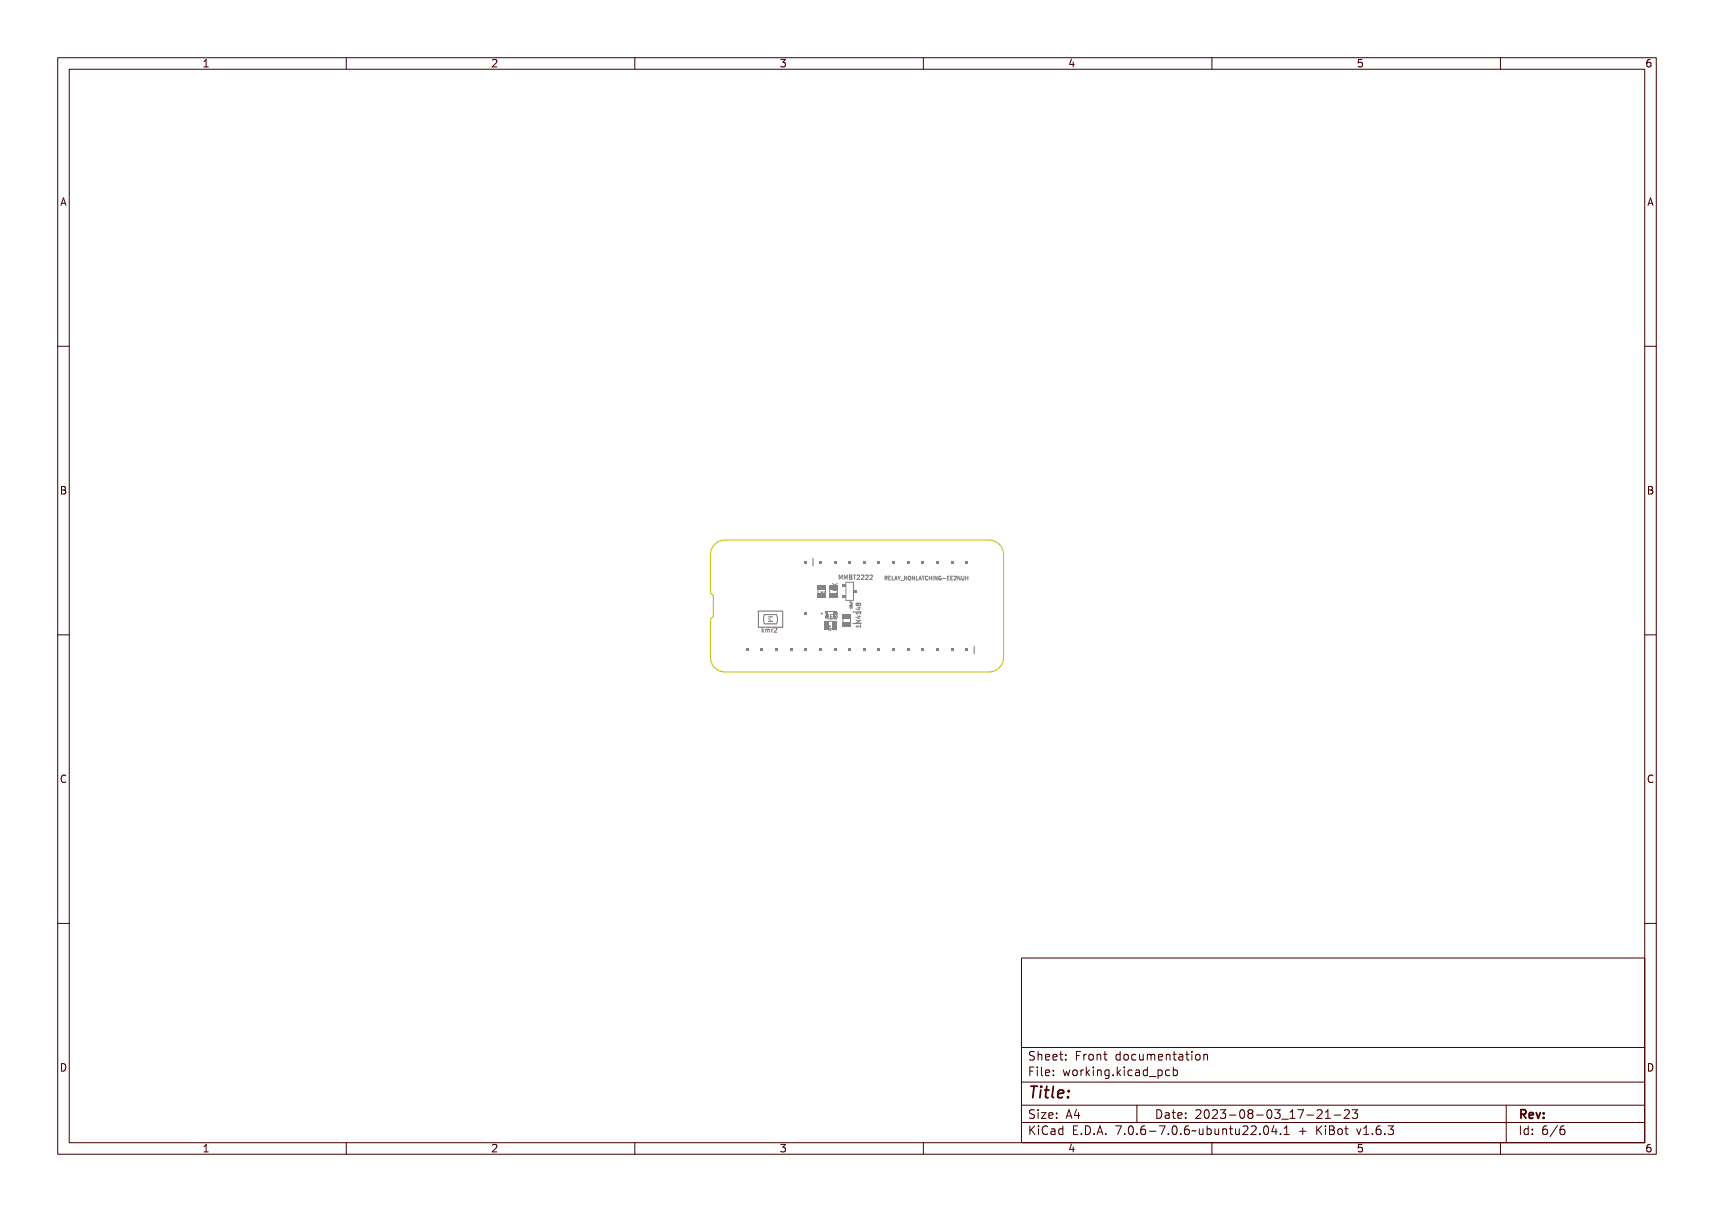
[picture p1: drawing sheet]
<svg xmlns="http://www.w3.org/2000/svg" width="297mm" height="210mm" viewBox="0 0 297 210" stroke-linecap="round" stroke-linejoin="round" font-family="sans-serif">
<g fill="none" stroke="#848484" stroke-width=".17">
<path d="M145.2 99.7h.2l.1 .4 .1-.4h.2v.7h-.1v-.6l-.1 .4-.3-.4v.6h-.1zM145.9 99.7h.1l.1 .4 .2-.4h.1v.7h-.1v-.6l-.1 .4-.2-.4v.6h-.1zM146.5 99.7h.3a.18 .18 0 0 1 .2 .1 .18 .18 0 0 1-.1 .2 .21 .21 0 0 1 .1 .3 .21 .21 0 0 1-.2 .1h-.3zM146.6 99.8h.3v.2h-.3zM147.1 99.7h.6l-.3 .1v.6h-.1v-.6zM147.8 99.7a.29 .29 0 0 1 .4 .2 .29 .29 0 0 1-.2 .3l-.1 .2h.3h-.4l.3-.5-.1-.1h-.2zM148.4 99.7h.1a.29 .29 0 0 1 .3 .2 .29 .29 0 0 1-.2 .3l-.1 .2h.4h-.5l.3-.5v-.1h-.3zM149 99.7h.1a.29 .29 0 0 1 .4 .2 .29 .29 0 0 1-.3 .3l-.1 .2h.4h-.5l.4-.5-.1-.1h-.3zM149.6 99.7h.1a.29 .29 0 0 1 .4 .2 .29 .29 0 0 1-.3 .3l-.1 .2h.4h-.5l.4-.5-.1-.1h-.3zM150.7 99.7l.3-.1 .2 .3-.5 .5h.5M153.1 99.9h.2a.17 .17 0 0 1 .2 .1 .17 .17 0 0 1-.1 .2l.2 .3-.3-.2-.2 .2zM153.2 100h.2v.2h-.2z"/>
<path d="M153.7 99.9h.4l-.3 .1v.2h.3h-.3v.3h.3h-.4zM154.2 99.9l.1 .6h.3h-.4zM154.9 99.9h.1l.2 .6-.2-.1h-.2l-.1 .1zM154.9 100l.1 .3h-.2zM155.2 99.9l.2 .3 .3-.3-.2 .3v.3zM156.3 99.9h.1l.2 .5 .1-.5v.6h-.1l-.2-.5-.1 .5zM156.9 100v-.1a.29 .29 0 0 1 .3 .3 .29 .29 0 0 1-.3 .3zM157 100a.26 .26 0 0 1 .1 .2 .26 .26 0 0 1-.1 .3zM157.3 99.9h.1l.3 .5v-.5v.6h-.1l-.2-.5-.1 .5zM157.9 99.9l.1 .6h.3h-.4zM158.5 99.9h.1l.2 .6-.1-.1h-.2l-.2 .1zM158.6 100l.1 .3h-.2z"/>
<path d="M158.9 99.9h.4l-.2 .1v.5v-.5zM159.5 100l.2-.1 .1 .1a.22 .22 0 0 0-.3 .2 .22 .22 0 0 0 .3 .2v.1a.32 .32 0 0 1-.4-.1 .32 .32 0 0 1 .1-.4zM160 99.9v.3h.3l.1-.3v.6l-.1-.3h-.3v.3zM160.5 99.9h.4l-.2 .1v.5h.2h-.4h.1v-.5zM161 99.9h.1l.2 .5 .1-.5v.6h-.1l-.2-.5-.1 .5zM161.6 100l.2-.1 .1 .1a.23 .23 0 0 0-.3 .2 .23 .23 0 0 0 .2 .2v-.2h.1v.3a.31 .31 0 0 1-.4-.1 .31 .31 0 0 1 .1-.4zM162.6 99.9h.4l-.3 .1v.2h.3h-.3v.3h.3h-.4zM163.1 99.9h.4l-.3 .1v.2h.3h-.3v.3h.3h-.4zM163.6 99.9h.1a.24 .24 0 0 1 .3 .2 .24 .24 0 0 1-.2 .3l-.1 .1h.3h-.4l.3-.4zM164.1 99.9h.1l.3 .5v-.5v.6h-.1l-.2-.5-.1 .5zM164.7 99.9l.1 .5h.2v-.5l.1 .4a.21 .21 0 0 1-.2 .2 .21 .21 0 0 1-.2-.2zM165.2 99.9l.1 .3h.2l.1-.3v.6l-.1-.3h-.2l-.1 .3z"/>
<path d="M166.3 99.8v.7l-.3-.7v.7M166.7 99.8v.6l.1 .1 .2-.1v-.6M167.3 99.8v.7M167.7 99.8v.7M132.4 108.8h.1v.5l.4-.3-.3 .2 .3 .4-.3-.3-.2 .3zM133 109h.4l.1 .6-.2-.5v.5l-.2-.5-.1 .5zM133.7 109l.1 .1 .3-.1v.1h-.2l-.1 .5h-.1zM134.2 108.9l.1-.1a.29 .29 0 0 1 .4 .2 .29 .29 0 0 1-.3 .4l-.1 .1 .4 .1h-.5l.4-.6-.1-.1-.3 .1zM142.3 106.3l.2-.1v.2zM142.3 106.3h.1zM142.4 106.3v.1M142.5 106.2l-.2 .1 .2 .1"/>
<path d="M143 106.5h.2a.21 .21 0 0 1 .2 .2 .21 .21 0 0 1-.1 .2l.2 .4-.3-.3h-.1v.3h-.1zM143.1 106.6h.1a.14 .14 0 0 1 .1 .2 .14 .14 0 0 1-.1 .1h-.1zM143.6 106.5h.5l-.4 .1v.3h.4h-.4v.3l.4 .1h-.5zM144.2 106.5a.39 .39 0 0 1 .5 .4 .39 .39 0 0 1-.5 .4zM144.3 102.8h.7l.1-.1v.4l-.1-.2h-.6l.1 .2h-.1zM144.3 101.4l.3 .3 .5-.3v.1l-.4 .2 .4 .1v.1h-.8v-.1h.4zM144.3 106.6a.3 .3 0 0 1 .3 .3 .3 .3 0 0 1-.3 .3zM144.4 102.1h.5l.2 .1a.37 .37 0 0 1-.4 .3 .37 .37 0 0 1-.4-.3zM144.4 102.2a.34 .34 0 0 1 .6 .2 .34 .34 0 0 1-.6-.2zM144.9 106.3l.2 .1h-.1zM145.1 106.2h.1M145.1 106.2v.1"/>
<path d="M145.1 106.3h.1M146.1 107.2v.7M146.6 100.1h.2a.14 .14 0 0 1 .1 .1 .14 .14 0 0 1-.1 .2h-.2zM147.3 105.3l.4-.1v.2l-.4 .1zM147.3 104.4l.1 .1 .1-.1v.1l.2 .1h-.4zM147.4 105l.2 .1zM147.4 107.2v.7M147.4 104.7h.3v.1l-.3 .1 .2-.1zM148.4 108.5h.7l.1-.2v.5l-.1-.2h-.6v.2h-.1zM148.4 107.7h.8v.2l-.7 .2h.7v.1h-.8v-.1l.6-.3h-.6zM148.4 107.2l.6-.1 .2 .2h-.2v.3h-.1l-.5-.3zM148.4 106.6h.7l.1-.1v.4l-.1-.2h-.6v.2h-.1z"/>
<path d="M148.4 105.9l.6-.1 .2 .2h-.2v.4h-.1l-.5-.3zM148.4 105.3h.2l.2 .1a.22 .22 0 0 1 .3-.1 .22 .22 0 0 1 0 .3 .22 .22 0 0 1-.3 0 .21 .21 0 0 1-.4 0 .21 .21 0 0 1 0-.3zM148.5 107.3h.4v.2zM148.5 106h.4v.3zM148.7 104.8l-.1 .1M148.7 104.7l-.3-.2v.4M148.7 104.7l.1-.2h.3v.4M148.7 104.7v.1M148.7 104.8v.1M155.7 100.7h.5zM162.1 100.3h.3zM167.3 100.2h.4"/>
<circle cx="144.7" cy="102.3" r=".07"/>
<circle cx="147.5" cy="105.1" r=".17"/>
<circle cx="147.5" cy="105.1" r=".03"/>
<circle cx="148.6" cy="105.5" r=".13"/>
<circle cx="148.9" cy="105.5" r=".15"/>
</g>
<g fill="#848484">
<path d="M146 107.9h1.4v.7h-1.4z" fill-rule="evenodd"/>
<path d="M146 106.4h1.4v.8h-1.4z" fill-rule="evenodd"/>
</g>
<path d="M168.8 112v1.3" fill="none" stroke="#848484" stroke-width=".2"/>
<g fill="#848484">
<path d="M167.3 112.4h.5v.5h-.5z" fill-rule="evenodd"/>
<path d="M164.8 112.4h.5v.5h-.5z" fill-rule="evenodd"/>
<path d="M162.2 112.4h.5v.5h-.5z" fill-rule="evenodd"/>
<path d="M159.7 112.4h.5v.5h-.5z" fill-rule="evenodd"/>
<path d="M157.1 112.4h.5v.5h-.5z" fill-rule="evenodd"/>
<path d="M154.6 112.4h.5v.5h-.5z" fill-rule="evenodd"/>
<path d="M152.1 112.4h.5v.5h-.5z" fill-rule="evenodd"/>
<path d="M149.5 112.4h.5v.5h-.5z" fill-rule="evenodd"/>
<path d="M147 112.4h.5v.5h-.5z" fill-rule="evenodd"/>
<path d="M144.4 112.4h.5v.5h-.5z" fill-rule="evenodd"/>
<path d="M141.9 112.4h.5v.5h-.5z" fill-rule="evenodd"/>
<path d="M139.4 112.4h.5v.5h-.5z" fill-rule="evenodd"/>
<path d="M136.8 112.4h.5v.5h-.5z" fill-rule="evenodd"/>
<path d="M134.3 112.4h.5v.5h-.5z" fill-rule="evenodd"/>
<path d="M131.7 112.4h.5v.5h-.5z" fill-rule="evenodd"/>
<path d="M129.2 112.4h.5v.5h-.5z" fill-rule="evenodd"/>
</g>
<g fill="none" stroke="#848484" stroke-width=".17">
<path d="M143 106.2a.35 .35 0 0 1 .3 .3 .35 .35 0 0 1-.3 .4M143.4 106h1.5M144.9 106.2a.35 .35 0 0 0-.3 .3 .35 .35 0 0 0 .3 .4"/>
<circle cx="144.8" cy="106.1" r=".1"/>
</g>
<g fill="#848484">
<path d="M144.9 105.9v.3z" fill-rule="evenodd"/>
<path d="M142.9 105.9h.5v.3h-.5z" fill-rule="evenodd"/>
<path d="M144.4 105.9h.3v.3h-.3z" fill-rule="evenodd"/>
<path d="M139.4 106h.5v.5h-.5z" fill-rule="evenodd"/>
</g>
<path d="M140.9 96.7v1.3" fill="none" stroke="#848484" stroke-width=".2"/>
<g fill="#848484">
<path d="M141.9 97.1h.5v.5h-.5z" fill-rule="evenodd"/>
<path d="M144.4 97.1h.5v.5h-.5z" fill-rule="evenodd"/>
<path d="M147 97.1h.5v.5h-.5z" fill-rule="evenodd"/>
<path d="M149.5 97.1h.5v.5h-.5z" fill-rule="evenodd"/>
<path d="M152.1 97.1h.5v.5h-.5z" fill-rule="evenodd"/>
<path d="M154.6 97.1h.5v.5h-.5z" fill-rule="evenodd"/>
<path d="M157.1 97.1h.5v.5h-.5z" fill-rule="evenodd"/>
<path d="M159.7 97.1h.5v.5h-.5z" fill-rule="evenodd"/>
<path d="M162.2 97.1h.5v.5h-.5z" fill-rule="evenodd"/>
<path d="M164.8 97.1h.5v.5h-.5z" fill-rule="evenodd"/>
<path d="M167.3 97.1h.5v.5h-.5z" fill-rule="evenodd"/>
<path d="M142.8 107.6h.8v1.4h-.8z" fill-rule="evenodd"/>
<path d="M144.3 107.6h.7v1.4h-.7z" fill-rule="evenodd"/>
</g>
<path d="M147.8 108h1.4M147.8 106h1.4" fill="none" stroke="#848484" stroke-width=".2"/>
<path d="M139.4 97.1h.5v.5h-.5z" fill-rule="evenodd" fill="#848484"/>
<path d="M143.8 102.1v.7" fill="none" stroke="#848484" stroke-width=".17"/>
<g fill="#848484">
<path d="M143.7 102.8h1.5v.8h-1.5z" fill-rule="evenodd"/>
<path d="M143.7 101.4h1.5v.7h-1.5z" fill-rule="evenodd"/>
</g>
<path d="M141.7 102.1v.7" fill="none" stroke="#848484" stroke-width=".17"/>
<g fill="#848484">
<path d="M141.7 102.8h1.4v.8h-1.4z" fill-rule="evenodd"/>
<path d="M141.7 101.4h1.4v.7h-1.4z" fill-rule="evenodd"/>
</g>
<path d="M131.4 105.9h4.2v2.8h-4.2zM132.5 106.5h2.1a2.09 2.09 0 0 1 0 1.6h-2.1a2.09 2.09 0 0 1 0-1.6zM147.9 100.9v3.1" fill="none" stroke="#848484" stroke-width=".2"/>
<path d="M133.1 107.7h.8M133.1 106.9h.8M133.2 107.2l.3 .3v.2M133.5 106.9v.1M147.9 100.9h-1.3v3.1h1.3" fill="none" stroke="#848484" stroke-width=".17"/>
<g fill="#848484">
<path d="M145.9 101.3h.6v.5h-.6z" fill-rule="evenodd"/>
<path d="M147.9 102.2h.6v.5h-.6z" fill-rule="evenodd"/>
<path d="M145.9 103.2h.6v.4h-.6z" fill-rule="evenodd"/>
</g>
<path d="M124.1 94.1l1-.5h.5h45.8a2.54 2.54 0 0 1 2.5 2.5v17.8a2.54 2.54 0 0 1-2.5 2.5h-45.8a2.54 2.54 0 0 1-2.5-2.5v-6.6l.5-.5v-3.6l-.5-.5v-6.6a2.54 2.54 0 0 1 1-2z" fill="none" stroke="#c2c200" stroke-width=".17"/>
<g fill="none" stroke="#480000" stroke-width=".17">
<path d="M10 10h277v190h-277zM12 12h273v186h-273zM60 10v2M110 10v2M160 10v2M210 10v2M260 10v2M10 60h2M285 60h2M10 110h2M285 110h2M10 160h2"/>
<path d="M285 160h2M177 166h108v32h-108zM60 198v2M110 198v2M160 198v2M177 181.5h108M177 187.5h108M177 191.5h108M177 194.5h108M178.1 195.2h.2v.6l.6-.6h.3l-.6 .6 .6 .8h-.2l-.5-.7-.2 .2v.5h-.2zM178.2 185h.9v.2h-.7v.4h.6v.2h-.6v.7h-.2zM178.3 182.4l.5-.1h.2v.2a.31 .31 0 0 0-.5-.1 .31 .31 0 0 0 0 .5 .5 .5 0 0 1 .6 .6 .5 .5 0 0 1-.8 .2l-.1-.2a.34 .34 0 0 0 .4 .1 .34 .34 0 0 0 .1-.5 .47 .47 0 0 1-.5-.2 .47 .47 0 0 1 .1-.5z"/>
<path d="M178.3 192.5l.5-.1h.2v.2a.31 .31 0 0 0-.5-.1 .31 .31 0 0 0 0 .5 .5 .5 0 0 1 .6 .6 .5 .5 0 0 1-.8 .2l-.1-.2a.34 .34 0 0 0 .4 .1 .34 .34 0 0 0 .1-.5 .47 .47 0 0 1-.5-.2 .47 .47 0 0 1 .1-.5zM179.4 182.2h.2v.6a.35 .35 0 0 1 .4-.1 .35 .35 0 0 1 .2 .4v.6h-.2v-.8h-.4v.8h-.2zM179.5 185.4h.4v.9h.4v.2h-.9v-.2h.3v-.8h-.2zM179.5 192.8h.4v.9h.4v.1h-.9v-.1h.3v-.8h-.2zM179.5 195.6h.4v.9h.4v.1h-.9v-.1h.3v-.8h-.2zM179.7 184.9h.2v.3h-.2zM179.7 192.3h.2v.3h-.2zM179.7 195.1h.2v.3h-.2zM180.6 184.9h.4v1.3l.4 .1v.2l-.5-.2v-1.2h-.3zM180.6 192.8h.8v.1l-.6 .8h.6v.1h-.8v-.1l.6-.8h-.6zM180.7 182.8a.49 .49 0 0 1 .6-.1 .49 .49 0 0 1 .2 .5h-.8a.42 .42 0 0 0 .3 .4 .42 .42 0 0 0 .4-.1v.2a.6 .6 0 0 1-.8-.1 .6 .6 0 0 1 .1-.8zM180.7 195.4l.5-.2h.3v.2a.43 .43 0 0 0-.6 0 .43 .43 0 0 0-.2 .5 .43 .43 0 0 0 .2 .5 .43 .43 0 0 0 .6 0v.2a.66 .66 0 0 1-.8-.1 .66 .66 0 0 1-.1-.8z"/>
<path d="M180.8 182.9l.4-.1 .1 .3h-.6zM181.8 195.6h.2a.45 .45 0 0 1 .5 0 .45 .45 0 0 1 .1 .4v.6h-.1v-.1a.38 .38 0 0 1-.5 .2 .38 .38 0 0 1-.2-.5 .38 .38 0 0 1 .4-.2h.3a.35 .35 0 0 0-.3-.4 .35 .35 0 0 0-.4 .2zM181.9 182.8a.49 .49 0 0 1 .6-.1 .49 .49 0 0 1 .2 .5h-.8a.42 .42 0 0 0 .3 .4 .42 .42 0 0 0 .5-.1v.2a.6 .6 0 0 1-.9-.1 .6 .6 0 0 1 .1-.8zM181.9 185.5a.49 .49 0 0 1 .6-.1 .49 .49 0 0 1 .2 .5h-.8a.42 .42 0 0 0 .3 .4 .42 .42 0 0 0 .5-.1v.2a.6 .6 0 0 1-.9-.1 .6 .6 0 0 1 .1-.8zM181.9 192.9a.49 .49 0 0 1 .6-.1 .49 .49 0 0 1 .2 .5h-.8a.42 .42 0 0 0 .3 .4 .42 .42 0 0 0 .5-.1v.2a.6 .6 0 0 1-.9-.1 .6 .6 0 0 1 .1-.8zM182 196.2l.5-.1a.31 .31 0 0 1-.2 .4 .31 .31 0 0 1-.4-.1zM182 182.9l.4-.1 .1 .3h-.6zM182 185.6l.4-.1 .1 .3h-.6zM182 193l.4-.1 .1 .3h-.6zM183 195.7l.4-.2 .2 .2v-.6h.2v1.5h-.2v-.1a.42 .42 0 0 1-.5 .1 .42 .42 0 0 1-.2-.5zM183.2 195.8l.1-.1a.4 .4 0 0 1 .3 .4 .4 .4 0 0 1-.3 .4l-.2-.2zM183.2 182.3h.2v.4h.4v.1h-.4l.1 .8h.3v.1h-.2a.3 .3 0 0 1-.4-.3v-.6h-.3v-.1h.3z"/>
<path d="M183.3 185.4h.2v.3h-.2zM183.3 186.2h.2v.3h-.2zM183.3 192.8h.2v.3h-.2zM183.3 193.6h.2v.2h-.2zM184.5 182.7h.2v.3h-.2zM184.5 183.5h.2v.2h-.2zM185.2 185.4h.2l.2 .8 .1-.5h.2l.2 .5 .1-.8h.2l-.2 1.1h-.2l-.2-.7-.2 .7h-.1zM185.4 195.2h.9v.2h-.7v.4h.6v.2h-.6v.5h.7v.1h-.9zM185.7 192.4h.2l.5 1.4h-.2l-.1-.3h-.5l-.1 .3h-.2zM185.8 192.6l.2 .7h-.4zM186.6 182.3h.9v.2h-.7v.4h.6v.2h-.6v.6h-.2zM186.7 185.5a.52 .52 0 0 1 .8 .4 .52 .52 0 0 1-.8 .4l-.1-.4z"/>
<path d="M186.8 185.6l.1-.1a.39 .39 0 0 1 .4 .4 .39 .39 0 0 1-.4 .4l-.1-.2zM186.9 196.4h.2v.2h-.2zM187.1 192.4h.2v.9h.2v.2h-.2v.3h-.2v-.3h-.6v-.2zM187.1 192.6v.7h-.4zM187.8 195.2a.76 .76 0 0 1 .9 .7 .76 .76 0 0 1-.9 .7zM188 195.4a.57 .57 0 0 1 .5 .5 .57 .57 0 0 1-.5 .6zM188 182.7h.2v.2a.3 .3 0 0 1 .3-.3 .3 .3 0 0 1 .3 .3 .37 .37 0 0 0-.5-.1 .37 .37 0 0 0-.1 .4v.5h-.2zM188 185.4h.2v.2a.3 .3 0 0 1 .3-.3 .3 .3 0 0 1 .3 .3 .37 .37 0 0 0-.5-.1 .37 .37 0 0 0-.1 .4v.6h-.2zM189.1 184.9h.1v.9l.5-.4h.2l-.4 .4 .5 .7h-.2l-.4-.6-.2 .1v.5h-.1zM189.1 182.8a.52 .52 0 0 1 .8 .4 .52 .52 0 0 1-.8 .4l-.1-.4zM189.2 182.9l.1-.1a.39 .39 0 0 1 .4 .4 .39 .39 0 0 1-.4 .4l-.1-.2zM189.3 196.4h.3v.2h-.3z"/>
<path d="M190.2 182.7h.2v.1a.35 .35 0 0 1 .4-.1 .35 .35 0 0 1 .3 .4v.6h-.2l-.1-.8h-.3l-.1 .8h-.2zM190.3 185.4h.4v.9h.4v.2h-.9v-.2h.4v-.8h-.3zM190.5 195.2h.3l.4 1.4h-.2l-.1-.3h-.5l-.1 .3h-.2zM190.6 184.9h.1v.3h-.1zM190.6 195.4l.2 .7h-.4zM191.4 185.4h.2v.1a.35 .35 0 0 1 .4-.1 .35 .35 0 0 1 .3 .4v.7h-.2l-.1-.9h-.3l-.1 .9h-.2zM191.7 182.3h.1v.4h.4v.1h-.4l.1 .8h.3v.1h-.2a.3 .3 0 0 1-.3-.3v-.6h-.3v-.1h.3zM191.7 196.4h.3v.2h-.3zM192.7 185.5l.3-.2 .3 .2v-.1h.2v1a.53 .53 0 0 1-.8 .4v-.2a.36 .36 0 0 0 .4 .1 .36 .36 0 0 0 .2-.4l-.1 .1a.53 .53 0 0 1-.7-.3 .53 .53 0 0 1 .2-.6zM192.8 185.6l.1-.1a.39 .39 0 0 1 .4 .4 .39 .39 0 0 1-.4 .4l-.1-.2zM193.8 195.2h.9l-.5 1.4h-.2l.5-1.2h-.7zM193.9 182.8l.3-.2 .3 .2v-.6h.2v1.5h-.2v-.1a.42 .42 0 0 1-.6 .1 .42 .42 0 0 1-.1-.5z"/>
<path d="M194.1 182.8a.4 .4 0 0 1 .4 .4 .4 .4 0 0 1-.4 .4l-.2-.4zM194.1 186.2h.3v.3h-.3zM195.1 184.9h.2v.9l.4-.4h.3l-.5 .4 .5 .7h-.2l-.4-.6-.1 .1v.5h-.2zM195.1 182.8a.52 .52 0 0 1 .8 .4 .52 .52 0 0 1-.8 .4l-.1-.4zM195.2 182.9l.1-.1a.39 .39 0 0 1 .4 .4 .39 .39 0 0 1-.4 .4l-.1-.2zM195.3 196.4h.3v.2h-.3zM196.3 185.4h.5v.9h.3v.2h-.9v-.2h.4v-.8h-.3zM196.3 195.4a.5 .5 0 0 1 .7-.1 .5 .5 0 0 1 .1 .6 .52 .52 0 0 1-.4 .8 .52 .52 0 0 1-.5-.8zM196.4 182.8a.39 .39 0 0 1 .4-.2 .39 .39 0 0 1 .3 .3 .4 .4 0 0 0-.6 0 .4 .4 0 0 0 0 .6 .4 .4 0 0 0 .6 0 .41 .41 0 0 1-.4 .3 .41 .41 0 0 1-.4-.3v-.5zM196.5 195.4a.57 .57 0 0 1 .4 .9l-.3 .2a.86 .86 0 0 1-.1-1.1zM196.6 184.9h.2v.3h-.2zM197 191.5v3"/>
<path d="M197.4 182.7h.2v.8l.2 .1 .3-.2v-.7h.2v1h-.2v-.1a.35 .35 0 0 1-.4 .2 .35 .35 0 0 1-.3-.5zM197.6 185.5a.39 .39 0 0 1 .4-.2 .39 .39 0 0 1 .3 .3 .4 .4 0 0 0-.6 0 .4 .4 0 0 0 0 .6 .4 .4 0 0 0 .6 0 .41 .41 0 0 1-.4 .3 .41 .41 0 0 1-.4-.3v-.5zM197.7 196.4h.3v.2h-.3zM198.6 182.7h.1l.2-.1a.22 .22 0 0 0 .2 .2 .22 .22 0 0 0 .2-.2l.2 .3 .1 .8h-.2v-.8l-.1-.1-.2 .1v.8h-.1v-.8l-.2-.1-.1 .1v.8h-.1zM198.7 185.4h.1a.45 .45 0 0 1 .5 0 .45 .45 0 0 1 .2 .4v.7h-.2v-.2a.38 .38 0 0 1-.5 .2 .38 .38 0 0 1-.2-.5 .38 .38 0 0 1 .5-.2h.2a.35 .35 0 0 0-.3-.4 .35 .35 0 0 0-.3 .2zM198.7 195.4l.5-.2h.2v.2a.43 .43 0 0 0-.5 0 .43 .43 0 0 0-.1 .5 .48 .48 0 0 1 .7 0 .48 .48 0 0 1-.1 .7 .48 .48 0 0 1-.7-.1l-.1-.6zM198.8 186l.5-.1a.31 .31 0 0 1-.1 .4 .31 .31 0 0 1-.4-.1zM198.9 195.9a.29 .29 0 0 1 .4 .1 .29 .29 0 0 1-.1 .4 .29 .29 0 0 1-.4-.1zM199.9 185.5l.3-.2 .3 .2v-.6h.2v1.6h-.2v-.2a.42 .42 0 0 1-.5 .1 .42 .42 0 0 1-.2-.5zM199.9 182.8a.49 .49 0 0 1 .6-.1 .49 .49 0 0 1 .2 .5h-.7a.42 .42 0 0 0 .2 .4 .42 .42 0 0 0 .5-.1v.2a.6 .6 0 0 1-.8-.1 .6 .6 0 0 1 0-.8zM200 196h.5v.2h-.5zM200 185.6l.1-.1a.39 .39 0 0 1 .4 .4 .39 .39 0 0 1-.4 .4l-.1-.2z"/>
<path d="M200.1 182.9l.3-.1 .2 .3h-.6zM200.1 192.4a.76 .76 0 0 1 1 .7 .76 .76 0 0 1-1 .7zM200.3 192.6a.57 .57 0 0 1 .6 .5 .57 .57 0 0 1-.6 .6zM200.9 186.8l1.2 .1zM201 195.2h.9l-.5 1.4h-.2l.5-1.2h-.7zM201.1 182.7h.1v.1a.35 .35 0 0 1 .5-.1 .35 .35 0 0 1 .2 .4v.6h-.2v-.8h-.4l-.1 .8h-.1zM201.4 192.8h.2a.45 .45 0 0 1 .5 0 .45 .45 0 0 1 .1 .4v.6h-.1v-.1a.38 .38 0 0 1-.5 .2 .38 .38 0 0 1-.2-.5 .38 .38 0 0 1 .4-.2h.3a.35 .35 0 0 0-.3-.4 .35 .35 0 0 0-.4 .2zM201.6 193.4l.5-.1a.31 .31 0 0 1-.2 .4 .31 .31 0 0 1-.4-.1zM202.2 185.4h.2v.1a.46 .46 0 0 1 .6 0 .46 .46 0 0 1 .1 .6 .39 .39 0 0 1-.2 .4 .39 .39 0 0 1-.5-.2v.6h-.2zM202.5 182.3h.2v.4h.4v.1h-.4v.8h.4v.1h-.2a.3 .3 0 0 1-.4-.3v-.6h-.3v-.1h.3zM202.5 185.6l.1-.1a.4 .4 0 0 1 .4 .4 .4 .4 0 0 1-.4 .4l-.2-.2zM202.5 196.4h.3v.2h-.3z"/>
<path d="M202.8 192.4h.2v.4h.4v.1h-.4l.1 .8h.3v.1h-.2a.3 .3 0 0 1-.4-.3v-.6h-.3v-.1h.3zM203.5 182.7h.2a.45 .45 0 0 1 .4 0 .45 .45 0 0 1 .2 .4v.6h-.2v-.1a.38 .38 0 0 1-.5 .2 .38 .38 0 0 1-.2-.5 .38 .38 0 0 1 .5-.2h.2a.35 .35 0 0 0-.2-.4 .35 .35 0 0 0-.4 .2zM203.5 195.4a.5 .5 0 0 1 .7-.1 .5 .5 0 0 1 .1 .6 .52 .52 0 0 1-.4 .8 .52 .52 0 0 1-.5-.8zM203.6 185.5a.39 .39 0 0 1 .4-.2 .39 .39 0 0 1 .3 .3 .4 .4 0 0 0-.5 0 .4 .4 0 0 0 0 .6 .4 .4 0 0 0 .5 0 .41 .41 0 0 1-.4 .3 .41 .41 0 0 1-.4-.3v-.5zM203.7 183.3l.4-.1a.31 .31 0 0 1-.1 .4 .31 .31 0 0 1-.4-.1zM203.7 195.4a.57 .57 0 0 1 .4 .9l-.2 .2a.86 .86 0 0 1-.2-1.1zM203.9 192.9a.49 .49 0 0 1 .6-.1 .49 .49 0 0 1 .2 .5h-.8a.42 .42 0 0 0 .3 .4 .42 .42 0 0 0 .5-.1v.2a.6 .6 0 0 1-.9-.1 .6 .6 0 0 1 .1-.8zM204 193l.4-.1 .1 .3h-.6zM204.7 184.9h.1v.6a.45 .45 0 0 1 .7 0 .45 .45 0 0 1 0 .6 .39 .39 0 0 1-.2 .4 .39 .39 0 0 1-.5-.2v.2h-.1zM204.9 182.3h.2v.4h.4v.1h-.4v.8h.4v.1h-.2a.3 .3 0 0 1-.4-.3v-.6h-.3v-.1h.3zM204.9 185.6l.1-.1a.39 .39 0 0 1 .4 .4 .39 .39 0 0 1-.4 .4l-.1-.2zM204.9 196.4h.3v.2h-.3z"/>
<path d="M205.3 192.8h.2v.3h-.2zM205.3 193.6h.2v.2h-.2zM205.9 182.7h.5v.9h.3v.1h-.9v-.1h.4v-.8h-.3zM205.9 195.4l.5-.2h.2v.2a.43 .43 0 0 0-.5 0 .43 .43 0 0 0-.1 .5 .48 .48 0 0 1 .7 0 .48 .48 0 0 1-.1 .7 .48 .48 0 0 1-.7-.1l-.1-.6zM206.1 195.9a.29 .29 0 0 1 .4 .1 .29 .29 0 0 1-.1 .4 .29 .29 0 0 1-.4-.1zM206.2 182.2h.2v.3h-.2zM207 196l.3-.1 .5 .1 .2-.1a.38 .38 0 0 1-.7 .2l-.3 .1zM207.1 182.8a.52 .52 0 0 1 .8 .4 .52 .52 0 0 1-.8 .4l-.1-.4zM207.3 182.9l.1-.1a.39 .39 0 0 1 .4 .4 .39 .39 0 0 1-.4 .4l-.2-.2zM207.4 192.5a.53 .53 0 0 1 .8 .1 .53 .53 0 0 1-.3 .7l-.3 .4h.7v.1h-.9v-.1l.3-.4a.49 .49 0 0 0 .2-.7l-.5 .1zM208.3 182.7h.1v.1a.35 .35 0 0 1 .5-.1 .35 .35 0 0 1 .2 .4v.6h-.2v-.8h-.4l-.1 .8h-.1zM208.3 195.6h.1l.1 .8 .2 .1 .2-.2v-.7h.2v1h-.2v-.1a.35 .35 0 0 1-.4 .2 .35 .35 0 0 1-.2-.5z"/>
<path d="M208.7 192.6a.5 .5 0 0 1 .6-.1 .5 .5 0 0 1 .2 .6 .52 .52 0 0 1-.5 .8 .52 .52 0 0 1-.4-.8zM208.9 192.6a.57 .57 0 0 1 .4 .9l-.3 .2a.86 .86 0 0 1-.1-1.1zM209.5 195.1h.2v.6a.45 .45 0 0 1 .6-.1 .45 .45 0 0 1 .1 .7 .39 .39 0 0 1-.3 .4 .39 .39 0 0 1-.4-.2v.1h-.2zM209.7 195.8l.1-.1a.4 .4 0 0 1 .4 .4 .4 .4 0 0 1-.4 .4l-.1-.2zM209.8 192.5a.53 .53 0 0 1 .8 .1 .53 .53 0 0 1-.3 .7l-.3 .4h.7v.1h-.9v-.1l.3-.4a.49 .49 0 0 0 .2-.7l-.5 .1zM210 198v2M210.7 195.6h.2v.8l.2 .1 .2-.2v-.7h.2v1h-.2v-.1a.35 .35 0 0 1-.4 .2 .35 .35 0 0 1-.2-.5zM211 192.4a.46 .46 0 0 1 .6 0 .46 .46 0 0 1 .1 .6l-.1 .1a.45 .45 0 0 1 .2 .6 .45 .45 0 0 1-.6 .2l-.2-.1v-.2a.35 .35 0 0 0 .5 .1 .35 .35 0 0 0 0-.5h-.3v-.2a.28 .28 0 0 0 .4-.1 .28 .28 0 0 0 0-.3 .28 .28 0 0 0-.4 0h-.2zM211.9 195.6h.2v.1a.35 .35 0 0 1 .4-.1 .35 .35 0 0 1 .2 .4v.6h-.2v-.8h-.4v.8h-.2zM212.4 193.2h.5v.2h-.5zM213.3 195.2h.2v.4h.4v.1h-.4v.8h.4v.1h-.2a.3 .3 0 0 1-.4-.3v-.6h-.3v-.1h.3zM213.5 192.6a.5 .5 0 0 1 .6-.1 .5 .5 0 0 1 .2 .6 .52 .52 0 0 1-.5 .8 .52 .52 0 0 1-.4-.8z"/>
<path d="M213.7 192.6a.57 .57 0 0 1 .4 .9l-.3 .2a.86 .86 0 0 1-.1-1.1zM214.3 195.6h.2v.8l.2 .1 .2-.2v-.7h.2v1h-.2v-.1a.35 .35 0 0 1-.4 .2 .35 .35 0 0 1-.2-.5zM214.7 192.5a.41 .41 0 0 1 .7-.1 .41 .41 0 0 1-.2 .7 .42 .42 0 0 1 .2 .6 .42 .42 0 0 1-.7 0 .42 .42 0 0 1 .2-.6l-.3-.2zM215.5 195.3a.53 .53 0 0 1 .8 .1 .53 .53 0 0 1-.3 .7l-.3 .4h.6v.1h-.9v-.1l.4-.4a.49 .49 0 0 0 .2-.8l-.5 .2zM216 193.2h.5v.2h-.5zM216.7 195.3a.53 .53 0 0 1 .8 .1 .53 .53 0 0 1-.3 .7l-.3 .4h.6v.1h-.9v-.1l.4-.4a.49 .49 0 0 0 .2-.8l-.5 .2zM217.1 192.6a.5 .5 0 0 1 .7-.1 .5 .5 0 0 1 .1 .6 .52 .52 0 0 1-.5 .8 .52 .52 0 0 1-.4-.8zM217.3 192.6a.57 .57 0 0 1 .4 .9l-.3 .2a.86 .86 0 0 1-.1-1.1zM218.2 196.4h.2v.2h-.2zM218.2 192.4a.46 .46 0 0 1 .6 0 .46 .46 0 0 1 .1 .6l-.1 .1a.45 .45 0 0 1 .2 .6 .45 .45 0 0 1-.6 .2l-.2-.1v-.2a.35 .35 0 0 0 .5 .1 .35 .35 0 0 0 0-.5h-.3v-.2a.28 .28 0 0 0 .4-.1 .28 .28 0 0 0 0-.3 .28 .28 0 0 0-.4 0h-.2zM219.2 195.4a.5 .5 0 0 1 .6-.1 .5 .5 0 0 1 .2 .6 .52 .52 0 0 1-.5 .8 .52 .52 0 0 1-.5-.8zM219.2 194.2l1.3 .1z"/>
<path d="M219.4 195.4a.57 .57 0 0 1 .3 .9l-.2 .2a.86 .86 0 0 1-.1-1.1zM220.7 192.5l.5-.1v1.3h.3v.1h-.8v-.1h.3v-1.1h-.3zM220.8 195.2h.2v.9h.2v.2h-.2v.3h-.2v-.3h-.6v-.2zM220.8 195.4v.7h-.4zM221.8 196.4h.2v.2h-.2zM221.8 192.4h.9l-.5 1.4h-.2l.5-1.2h-.7zM222.8 195.3l.5-.1v1.3h.3v.1h-.8v-.1h.3v-1.1h-.3zM223.2 193.2h.5v.2h-.5zM224.2 192.5a.53 .53 0 0 1 .8 .1 .53 .53 0 0 1-.3 .7l-.3 .4h.7v.1h-.9v-.1l.3-.4a.49 .49 0 0 0 .2-.7l-.5 .1zM225.4 195.5h.2v.4h.4v.2h-.4v.4h-.2v-.4h-.4v-.2h.4zM225.5 192.5l.5-.1v1.3h.3v.1h-.8v-.1h.3v-1.1h-.3zM226.8 193.2h.5v.2h-.5z"/>
<path d="M227.5 195.2h.2v.6l.6-.6h.2l-.6 .6 .6 .8h-.2l-.5-.7-.1 .2v.5h-.2zM227.8 192.5a.53 .53 0 0 1 .8 .1 .53 .53 0 0 1-.2 .7l-.4 .4h.7v.1h-.9v-.1l.3-.4a.49 .49 0 0 0 .2-.7l-.5 .1zM228.8 195.6h.4v.9h.4v.1h-.9v-.1h.4v-.8h-.3zM229.1 192.4a.46 .46 0 0 1 .6 0 .46 .46 0 0 1 0 .6l-.1 .1a.45 .45 0 0 1 .3 .6 .45 .45 0 0 1-.7 .2l-.2-.1v-.2a.35 .35 0 0 0 .5 .1 .35 .35 0 0 0 0-.5h-.2v-.2a.28 .28 0 0 0 .3-.1 .28 .28 0 0 0 0-.3 .28 .28 0 0 0-.4 0h-.1zM229.1 195.1h.1v.3h-.1zM229.9 195.2h.4a.35 .35 0 0 1 .5 .2 .35 .35 0 0 1-.3 .5 .41 .41 0 0 1 .3 .5 .41 .41 0 0 1-.5 .2h-.4zM230.1 196h.2a.27 .27 0 0 1 .3 .2 .27 .27 0 0 1-.3 .3h-.2zM230.1 195.4h.2a.23 .23 0 0 1 .3 .2 .23 .23 0 0 1-.3 .2h-.2zM231.2 193.2h1.1M231.2 195.7a.52 .52 0 0 1 .8 .4 .52 .52 0 0 1-.8 .4l-.1-.4zM231.3 195.8l.1-.1a.39 .39 0 0 1 .4 .4 .39 .39 0 0 1-.4 .4l-.1-.2zM232.6 195.2h.1v.4h.4v.1h-.4l.1 .8h.3v.1h-.2a.3 .3 0 0 1-.3-.3v-.6h-.3v-.1h.3z"/>
<path d="M233 192.4l.2-.1h.3l.2 .1 .1 .3-.1 .2-.8 .9h.9M234.3 192.3h.9l-.5 .6 .5 .1v.6l-.2 .2h-.5l-.2-.2M234.6 195.6h.2l.3 .9 .4-.9h.2l-.4 1h-.3zM236 195.3l.5-.1v1.3h.3v.1h-.8v-.1h.3v-1.1h-.3zM237.4 196.4h.3v.2h-.3zM238.4 195.4l.5-.2h.2v.2a.43 .43 0 0 0-.5 0 .43 .43 0 0 0-.1 .5 .48 .48 0 0 1 .7 0 .48 .48 0 0 1-.1 .7 .48 .48 0 0 1-.7-.1l-.1-.6zM238.6 195.9a.29 .29 0 0 1 .4 .1 .29 .29 0 0 1-.1 .4 .29 .29 0 0 1-.4-.1zM239.8 196.4h.3v.2h-.3zM240.7 195.2a.46 .46 0 0 1 .6 0 .46 .46 0 0 1 .1 .6l-.1 .1a.45 .45 0 0 1 .2 .6 .45 .45 0 0 1-.6 .2l-.2-.1v-.2a.35 .35 0 0 0 .5 .1 .35 .35 0 0 0 0-.5l-.3-.1v-.1a.28 .28 0 0 0 .4-.1 .28 .28 0 0 0 0-.3 .28 .28 0 0 0-.4 0h-.2zM260 198v2M261 191.5v6.5M263.2 195.2h.8v.2h-.3v1.1h.3v.1h-.8v-.1h.3v-1.1h-.3z"/>
<path d="M264.4 195.7l.3-.2 .3 .2v-.6h.2v1.5h-.2v-.1a.42 .42 0 0 1-.5 .1 .42 .42 0 0 1-.2-.5zM264.6 195.8l.1-.1a.4 .4 0 0 1 .3 .4 .4 .4 0 0 1-.3 .4l-.2-.2zM265.9 195.6h.2v.3h-.2zM265.9 196.4h.2v.2h-.2zM268.1 195.4l.5-.2h.2v.2a.43 .43 0 0 0-.5 0 .43 .43 0 0 0-.2 .5 .48 .48 0 0 1 .7 0 .48 .48 0 0 1-.1 .7 .48 .48 0 0 1-.6-.1l-.2-.6zM268.2 195.9a.29 .29 0 0 1 .4 .1 .29 .29 0 0 1 0 .4 .29 .29 0 0 1-.4-.1zM269.9 195.2h.2l-.8 1.6h-.2zM270.5 195.4l.5-.2h.2v.2a.43 .43 0 0 0-.5 0 .43 .43 0 0 0-.2 .5 .48 .48 0 0 1 .7 0 .48 .48 0 0 1 0 .7 .48 .48 0 0 1-.7-.1l-.1-.6zM270.6 195.9a.29 .29 0 0 1 .4 .1 .29 .29 0 0 1 0 .4 .29 .29 0 0 1-.4-.1z"/>
<circle cx="196.7" cy="195.9" r=".13"/>
<circle cx="203.9" cy="195.9" r=".13"/>
<circle cx="209" cy="193.1" r=".13"/>
<circle cx="213.8" cy="193.1" r=".13"/>
<circle cx="215" cy="193.4" r=".29"/>
<circle cx="215" cy="192.8" r=".25"/>
<circle cx="217.4" cy="193.1" r=".13"/>
<circle cx="219.5" cy="195.9" r=".13"/>
</g>
<g fill="none" stroke="#480000" stroke-width=".3">
<path d="M178.1 188.4h1.4v.2h-.6v1.7h-.2v-1.7h-.6zM179.9 188.8h.7v1.3h.4v.2h-1.2v-.2h.5v-1.1h-.4zM180.3 188.3h.3v.3h-.3zM181.8 188.4h.2v.4h.6v.2h-.6v1l.2 .1h.4v.2a.55 .55 0 0 1-.8-.5v-.8h-.4v-.2h.4zM183 188.3h.6l.1 1.6 .1 .2h.4v.2a.54 .54 0 0 1-.8-.5v-1.4h-.4zM184.8 189a.65 .65 0 0 1 .8-.1 .65 .65 0 0 1 .3 .7h-1.1a.56 .56 0 0 0 .4 .5 .56 .56 0 0 0 .6-.1v.2a.81 .81 0 0 1-1.1-.1 .81 .81 0 0 1 .1-1.1zM185 189.1l.3-.1a.37 .37 0 0 1 .3 .4h-.8zM186.7 188.9h.3v.4h-.3zM186.7 189.9h.3v.4h-.3zM263.1 192.4a.73 .73 0 0 1 .9 .2v.3l-.3 .3 .5 .6h-.2l-.3-.4-.2-.2h-.2v.6h-.2zM263.3 192.6h.2a.26 .26 0 0 1 .3 .2 .26 .26 0 0 1-.2 .3h-.3zM264.5 192.9a.49 .49 0 0 1 .6-.1 .49 .49 0 0 1 .2 .5h-.8a.42 .42 0 0 0 .3 .4 .42 .42 0 0 0 .4-.1v.2a.6 .6 0 0 1-.8-.1 .6 .6 0 0 1 .1-.8z"/>
<path d="M264.6 193l.3-.1 .2 .3h-.6zM265.5 192.8h.2l.3 .9 .3-.9h.2l-.4 1h-.2zM267.1 192.8h.2v.3h-.2zM267.1 193.6h.2v.2h-.2z"/>
</g>
<text font-size="2.7" fill="#480000" x="178" y="190.3">Title:</text>
<g font-size="2" fill="#480000">
<text x="178" y="183.7">Sheet: Front documentation</text>
<text x="178" y="186.5">File: working.kicad_pcb</text>
<text x="178" y="193.9">Size: A4</text>
<text x="178" y="196.6">KiCad E.D.A. 7.0.6-7.0.6~ubuntu22.04.1 + KiBot v1.6.3</text>
<text x="200" y="193.9">Date: 2023-08-03_17-21-23</text>
<text x="263" y="196.6">Id: 6/6</text>
<text x="263" y="193.9">Rev:</text>
</g>
<g font-size="1.7" fill="#480000">
<text x="35" y="11.7">1</text>
<text x="85" y="11.7">2</text>
<text x="135" y="11.7">3</text>
<text x="185" y="11.7">4</text>
<text x="235" y="11.7">5</text>
<text x="285" y="11.7">6</text>
<text x="10.5" y="35.7">A</text>
<text x="285.5" y="35.7">A</text>
<text x="10.5" y="85.6">B</text>
<text x="285.5" y="85.6">B</text>
<text x="10.5" y="135.7">C</text>
<text x="285.5" y="135.7">C</text>
<text x="10.5" y="185.6">D</text>
<text x="285.5" y="185.6">D</text>
<text x="35" y="199.7">1</text>
<text x="85" y="199.7">2</text>
<text x="135" y="199.7">3</text>
<text x="185" y="199.7">4</text>
<text x="235" y="199.7">5</text>
<text x="285" y="199.7">6</text>
</g>
<g font-size="1" fill="#848484">
<text x="145.2" y="100.4">MMBT2222</text>
<text x="142.9" y="107.3">RED</text>
<text x="143" y="103" transform="rotate(-90 143 103)">1K</text>
<text x="145.1" y="103.2" transform="rotate(-90 145.1 103.2)">10K</text>
<text x="132.3" y="109.6">kmr2</text>
<text x="143.4" y="109.2">1K</text>
<text x="149.2" y="108.9" transform="rotate(-90 149.2 108.9)">1N4148</text>
</g>
<text font-size=".9" fill="#848484" x="153.1" y="100.5">RELAY_NONLATCHING-EE2NUH</text>
<text font-size=".5" fill="#848484" x="147.7" y="105.5" transform="rotate(-90 147.7 105.5)">10uF</text>
</svg>
